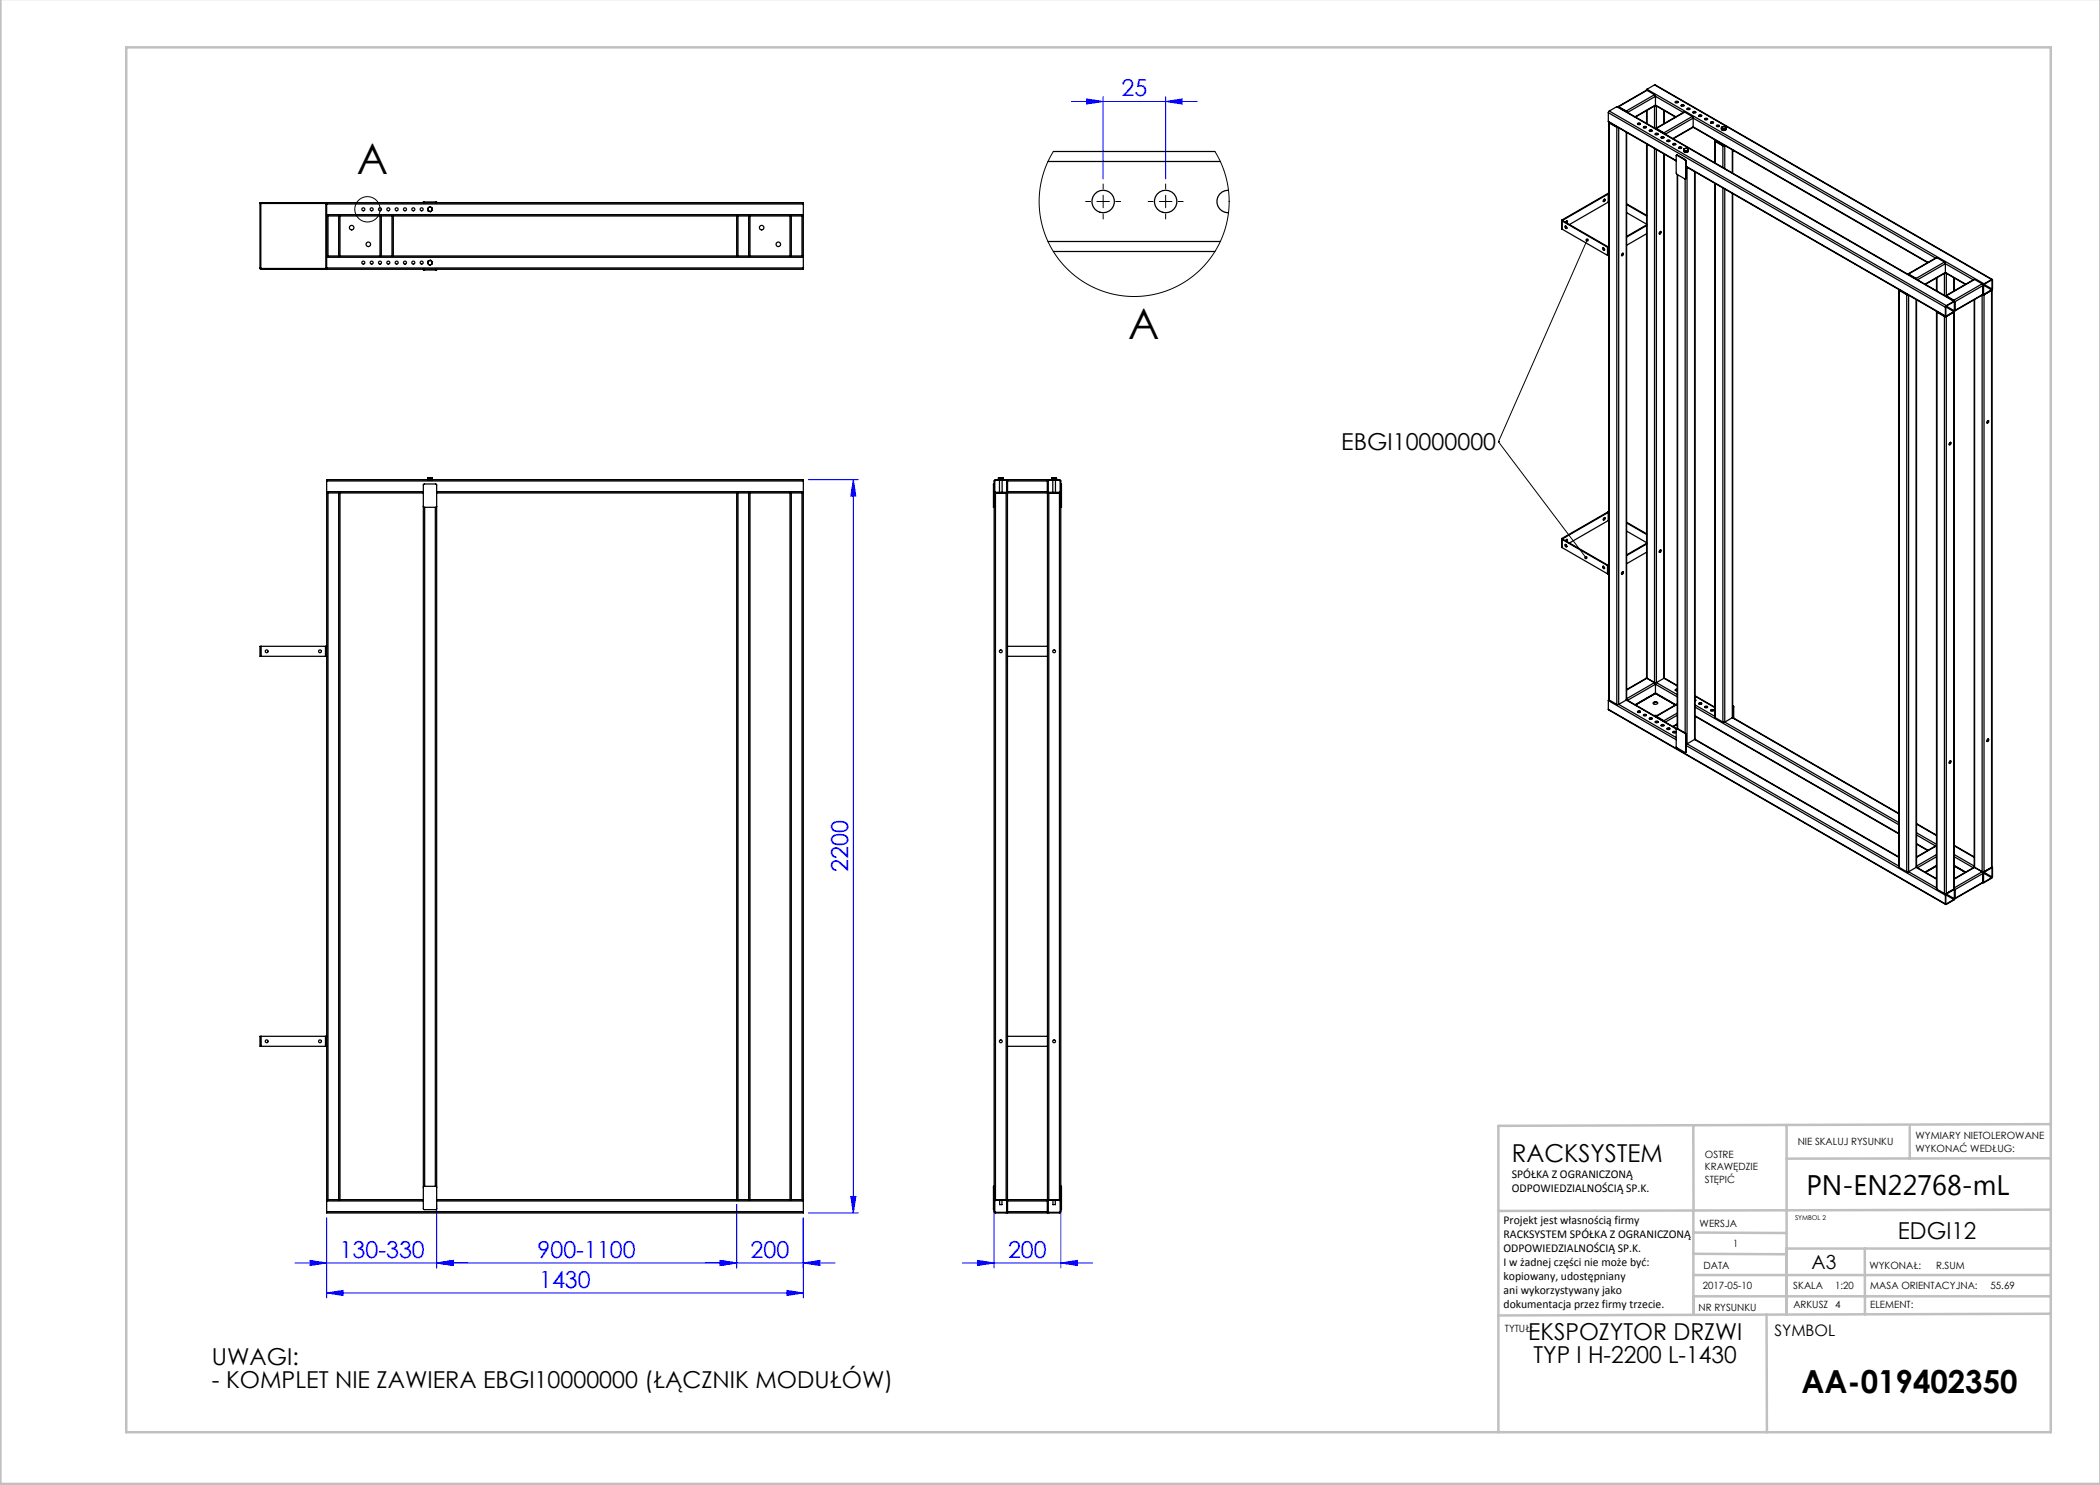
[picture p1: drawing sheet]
<svg xmlns="http://www.w3.org/2000/svg" width="420mm" height="297mm" viewBox="0 0 420 297" stroke-linecap="round" stroke-linejoin="round" font-family="sans-serif">
<g fill="none" stroke="#000" stroke-width=".2">
<path d="M220.6 39v2.5M233.1 39v2.5M219.4 40.3h2.5M231.9 40.3h2.5M317.4 48l-17.7 40.4M299.7 88.4h.1M299.7 88.4l17.5 23.1"/>
<circle cx="73.5" cy="41.9" r="2.53"/>
</g>
<g fill="none" stroke="#00f" stroke-width=".2">
<path d="M217.3 19.8l3.3 .5-3.3 .5zM220.6 19.3v16.5M233.1 19.3v16.5M214.3 20.3h25.2M233.1 20.3l3.3-.5v1zM161.7 95.9h10M170.7 95.9l.5 3.3h-1zM170.7 95.9v146.7M170.2 239.3h1l-.5 3.3zM59 252.6h108M62 252.1l3.3 .5-3.3 .5zM65.3 243.6v16"/>
<path d="M65.3 258.6l3.3-.5v1zM65.3 258.6h95.4M87.3 240.9v12.7M87.3 252.6l3.3-.5v1zM144 252.1l3.3 .5-3.3 .5zM147.3 240.9v12.7M157.4 258.1l3.3 .5-3.3 .5zM160.7 252.6l3.3-.5v1zM160.7 243.6v16M161.7 242.6h10M192.5 252.6h26M195.5 252.1l3.3 .5-3.3 .5z"/>
<path d="M198.8 240.9v12.7M212.2 252.6l3.3-.5v1zM212.2 240.9v12.7"/>
</g>
<path d="M220.6 37.8v-1M233.1 37.8v-1M218.1 40.3h-1M220.6 42.8v1M223.1 40.3h1M230.6 40.3h-1M233.1 42.8v1M235.6 40.3h1" fill="none" stroke="#000" stroke-width=".2" stroke-dasharray="15.2 1.3 1.3 1.3"/>
<g fill="none" stroke="#c0c0c0" stroke-width=".5">
<path d="M.1 -.1v296.9h419.9M25.2 9.5h385v276.9h-385zM338.7 225.2v16.9M357.3 225v37.9M382 225.4v6.3M410.1 224.8l-110.4 .4v61.2M410.1 231.7h-52.8M338.7 259.3h71.5M338.7 255h71.5M338.7 250.8l18.6 .1M338.7 246.5l18.6 .1M338.7 242.1v20.9"/>
<path d="M373 249.7v13.2M410.1 241.9l-110.4 .3M410.2 249.7h-52.9v13.2M353.3 262.9l.1 23.5M410.2 262.7l-110.5 .4"/>
</g>
<path d="M316.9 111.3a.34 .34 0 0 0 0 .4 .34 .34 0 0 0 .5 .1l-.2-.3 .2 .3a.34 .34 0 0 0 0-.5 .34 .34 0 0 0-.5 0zM317.2 47.8a.34 .34 0 0 0 0 .5 .34 .34 0 0 0 .5-.1 .34 .34 0 0 0-.1-.5l-.2 .3 .2-.3z" fill="#000"/>
<g fill="#00f">
<path d="M157.4 258.1l3.3 .5-3.3 .5zM65.3 258.6l3.3-.5v1zM144 252.1l3.3 .5-3.3 .5zM87.3 252.6l3.3-.5v1z"/>
<path d="M195.5 252.1l3.3 .5-3.3 .5zM212.2 252.6l3.3-.5v1zM217.3 19.8l3.3 .5-3.3 .5zM233.1 20.3l3.3-.5v1z"/>
<path d="M62 252.1l3.3 .5-3.3 .5zM87.3 252.6l3.3-.5v1z"/>
<path d="M160.7 252.6l3.3-.5v1zM144 252.1l3.3 .5-3.3 .5z"/>
<path d="M170.7 95.9l.5 3.3h-1zM170.2 239.3h1l-.5 3.3z"/>
</g>
<g fill="none" stroke="#000" stroke-width=".25">
<path d="M329.4 18.1l-5.8 3.2M329.4 17.9l-.2 .2M329.4 18.1l1.5 .8M329.4 18.1l-5.7 3.2M329.4 17.9l67.4 38.9M330.9 18.9l.2 .4M330.9 18.9l-5.7 3.3M330.9 17l67.5 38.9M330.9 17l67.4 38.9M330.9 17l-1.5 .9M331.1 19.3v1.7M331.1 19.3l-5.6 3.2"/>
<path d="M331.1 19.3l5.6 3.2M209.6 32.3h34.5M210.7 30.3h32.3M245.7 38.1a2.24 2.24 0 0 0-2.3 2.2 2.24 2.24 0 0 0 2.3 2.2M320.8 39.9a.16 .16 0 0 1 .2 0 .16 .16 0 0 1 0 .2 .18 .18 0 0 1-.2 .2 .18 .18 0 0 1-.2-.1zM320.9 39.8l-.2 .5M321.7 24.3l13.5 7.9M321.7 22.5l67.4 38.9M321.7 22.5v1.8M321.7 24.3l13.5 7.8M321.8 24.5l.1 115.5M321.8 38.8l-.3-.1-9.1 5.3"/>
<path d="M321.8 38.7h-.3M321.8 24.4l.1 .2M321.9 22.2l-.2 .3M321.9 24.6l1.5 .9M321.9 22.2l67.4 38.9M321.9 24.6v115.4M321.9 24.5h.1M323.4 21.3l67.5 38.9M323.4 25.5h.2M323.4 21.3l67.4 39M323.4 21.3l-1.5 .9M323.4 25.5v115.4"/>
<path d="M323.5 25.4h.1M323.7 21.4h.1M323.7 21.3l-.1 .1M323.7 21.3l1.5 .9M323.7 25.6v115.3M325.2 22.3l.1 .1M325.2 22.2l.2 .2M325.2 26.4v113.6M325.3 26.5l-.1 113.5M327.5 24.8l.3-.1 .3 .1M327.6 24.7l.2-.1a.21 .21 0 0 1 .3 .1 .21 .21 0 0 1-.1 .2 .21 .21 0 0 1-.3 0l-.2-.1zM328.7 25.5l.2-.1 .4 .1"/>
<path d="M328.7 25.3h.2a.21 .21 0 0 1 .3 0 .21 .21 0 0 1 0 .3 .21 .21 0 0 1-.3 0l-.2-.1zM329.3 28.8l.1 106.9M329.3 22.1v2.6M329.4 22.1v2.6M329.4 28.8v106.9M329.9 26.2l.2-.1 .3 .1M329.9 26h.2a.21 .21 0 0 1 .3 0 .21 .21 0 0 1 0 .3 .21 .21 0 0 1-.3 0l-.2-.1zM330.9 21.2v4.4M330.9 29.7v106.8M331 21.2h.2M331 26.9l.3-.2 .3 .2M331.1 21.1l4 2.3"/>
<path d="M331.1 26.7l.2-.1a.21 .21 0 0 1 .3 .1 .21 .21 0 0 1 0 .3 .21 .21 0 0 1-.3 0l-.3-.2zM331.1 21l-4 2.4M331.1 21l-4.1 2.4M331.1 21l4.1 2.4M331.3 25.8h.1M331.3 25.7h-.2M331.3 25.7l1.5 .9M331.3 21.2v4.4M331.3 29.9v106.6M332.2 27.5l.3-.1 .3 .1M332.3 27.4l.2-.1a.21 .21 0 0 1 .3 .1 .21 .21 0 0 1-.1 .3 .21 .21 0 0 1-.3 0l-.2-.2zM332.8 26.7h.1"/>
<path d="M332.8 26.6l.2 .2M332.8 22.1v2.6M332.8 30.8v104.9M332.9 30.8l-.1 104.9M332.9 22.1v2.6M333.4 28.2l.3-.1 .3 .1M333.4 28.1l.3-.1a.21 .21 0 0 1 .2 .1 .21 .21 0 0 1 0 .2 .21 .21 0 0 1-.3 0l-.2-.1zM334.6 28.9l.2-.1 .3 .1M334.6 28.7h.2a.21 .21 0 0 1 .3 0 .21 .21 0 0 1 0 .3 .21 .21 0 0 1-.3 0l-.2-.1zM335.1 20.5l.2-.2 .3 .2M335.1 20.3l.2-.1a.21 .21 0 0 1 .3 .1 .21 .21 0 0 1 0 .3 .21 .21 0 0 1-.3 0l-.3-.2zM335.4 31.1h-.2l.1 3.6 1.7 1.1 .1-.1"/>
<path d="M335.4 31.1l1.6 .9M335.4 34.9v110.8M335.5 31h-.2M335.5 31l-.1 .1M335.5 31l1.6 .9M335.5 34.9v110.8M335.8 29.6l.2-.1 .3 .1M335.8 29.4h.2a.21 .21 0 0 1 .3 0 .21 .21 0 0 1 0 .3 .21 .21 0 0 1-.3 0l-.2-.1zM336.2 21.1l.3-.1 .3 .1M336.3 21l.2-.1a.21 .21 0 0 1 .3 .1 .21 .21 0 0 1-.1 .3 .21 .21 0 0 1-.3 0l-.2-.2zM336.8 29.8v.4M336.8 29.8v.1"/>
<path d="M336.8 29.9l.2 .2M336.8 29.9v.2M336.8 30.2h.1M336.8 30.2v.1M336.8 30.1v.2M336.8 30.3l.4 .2M336.8 30.1h.2M336.9 30.3l.3 .2M336.9 22.4l-5.8 3.3M336.9 22.4l-5.6 3.3M336.9 22.4l1.5 .9M337 32l.1 .2"/>
<path d="M337 29.7l-.2 .2M337 29.7l-.2 .1M337 30.1l.2 .1M337 35.8v110.8M337.1 31.9l.1 .3M337.1 31.9l-.1 .1M337.1 32.2v3.5M337.2 35.7l-.1 .1M337.2 33.3l51.9 30M337.2 32.2v3.5M337.2 32.2h-.1M337.2 35.7h-.1"/>
<path d="M337.2 33.3l51.9 29.9M337.2 30.2v.3M337.4 33.4l-.2 .1M337.4 21.8l.3-.1 .3 .1M337.4 33.5l-.2 .1M337.4 33.5v115.3M337.4 29.7l.3 .2M337.4 29.7h-.4M337.4 30.1h-.4M337.4 30.1l-.2 .1M337.5 21.7l.2-.1a.21 .21 0 0 1 .3 .1 .21 .21 0 0 1-.1 .2 .21 .21 0 0 1-.3 0h-.2zM337.5 33.5h-.1"/>
<path d="M337.6 30.3l-.3 .2M337.7 29.9l-.3 .2M337.7 29.9v.2M337.7 30.1h-.3M337.7 30.1v.2l-.5 .2M338.4 23.3l.2 .3M338.4 23.3l-5.6 3.3M338.6 22.5l.2-.1 .4 .1M338.6 25.4l46.9 27.1M338.6 22.3h.2a.21 .21 0 0 1 .3 0 .21 .21 0 0 1 0 .3 .21 .21 0 0 1-.3 0l-.2-.1zM338.6 25.4l-4 2.4M338.6 23.6v1.8"/>
<path d="M338.6 23.6l-5.5 3.2M338.6 25.4l-4 2.3M338.6 23.6l48.5 28M338.6 25.4l47 27.1M338.9 34.3v113.6M339 34.4l-.1 113.5M339.8 23.2l.2-.1 .3 .1M339.8 23h.2a.21 .21 0 0 1 .3 0 .21 .21 0 0 1 0 .3 .21 .21 0 0 1-.3 0l-.2-.1zM340.9 23.9l.3-.2 .3 .2M341 23.7l.2-.1a.21 .21 0 0 1 .3 .1 .21 .21 0 0 1 0 .3 .21 .21 0 0 1-.3 0l-.2-.1zM342.1 24.5l.3-.1 .3 .1M342.2 24.4l.2-.1a.21 .21 0 0 1 .3 .1 .21 .21 0 0 1-.1 .3 .21 .21 0 0 1-.3 0l-.2-.2z"/>
<path d="M343 36.7l.1 106.8M343 28.2v4.4M343.1 28.3l1.5 .9M343.1 28.3v4.3M343.1 36.7v106.8M343.1 28l-.1 .2 .1 .1M343.2 28.1v.1M343.2 28.2l1.5 .9h.2M343.2 28.1h.1M343.3 25.2l.3-.1 .3 .1M343.3 25.1l.3-.1a.21 .21 0 0 1 .2 .1 .21 .21 0 0 1 0 .3 .21 .21 0 0 1-.3-.1l-.2-.1zM343.6 28.3l-.2 .1"/>
<path d="M344.3 25.6v.2l.2 .3M344.3 25.6l.1 .1M344.3 25.9l.2 .1M344.4 25.7l.4 .1M344.4 25.7l.1 .1M344.4 25.4v.3M344.4 25.4l-.1 .2M344.5 26.1h.5M344.5 25.8v.3M344.6 29.2h.4M344.6 29.2v4.3M344.6 37.6v106.8"/>
<path d="M344.8 25.8l.2 .1M344.8 25.8h-.3M344.8 25.3l-.4 .1M344.8 25.3l.3 .1M345 29.2v4.5M345 37.8v106.6M345 25.9v.2M345 29.1v.1M345.1 25.7l-.3 .1M345.1 25.7l-.1 .2M345.1 25.4v.3M345.1 25.4l.2 .2"/>
<path d="M345.2 25.9l-.2 .2M345.3 25.6l-.2 .1M345.3 25.6v.2l-.3 .3M346.5 30v4.6M346.5 38.7v104.8M346.6 30.2l-.1 .1M346.6 30.1v.1M346.7 30.2l-.1 .1M346.7 30.2h-.1M346.7 30.1v.1M52 53.6l.2 .3M52 40.7h.2v12.9"/>
<path d="M52 53.6h.2M52 40.7h13.1M52.2 53.6v.1M52.2 53.7v.2M52.2 53.9h12.9M52.2 53.7h12.9M65.1 40.7l.1 .1M65.1 40.5l.2 .2-.1 .1M65.1 40.5v.2M65.1 53.7v.2M65.1 40.5h-13.1v13.1M65.2 53.6l.1 .1-.2 .2"/>
<path d="M65.2 53.6l-.1 .1M65.2 40.8v12.8M65.3 51.2h.3M65.3 43.2h.3M65.3 40.8v-.3h95.4v.3M65.3 42.9v.3M65.3 51.2v.3M65.3 53.6v.3h95.4v-.3M65.3 40.8v2.1M65.3 43.2v8M65.3 51.5v2.1M65.3 40.8h95.4"/>
<path d="M65.3 42.9h95.4M65.3 51.5h95.4M65.3 53.6h95.4M65.6 43.2v8M65.6 51.2h2.1M65.6 43.2h2.1M67.7 51.2h.3M67.7 43.2h.3M67.7 43.2v8M68 43.2v8M68 51.2h8M68 43.2h8"/>
<path d="M76 51.2h.3M76 43.2h.3M76 43.2v8M76.3 51.2h2.1M76.3 43.2h2.1M76.3 43.2v8M78.4 51.2h.3M78.4 43.2h.3M78.4 43.2v8M78.7 51.2h68.6M78.7 43.2h68.6M78.7 43.2v8"/>
<path d="M84.7 53.9v.1h.2M84.9 40.4h-.2v.1M84.9 40.4v.1M84.9 53.9v.1M84.9 40.4h2.2M84.9 54h2.2M85.6 52.4l.1 .4M85.6 52.4l-.1 .3 .2 .1M85.6 42l.3 .3M85.6 42v.2l.3 .1M85.7 52.8l.4 .1M85.7 52.8l.2 .2 .2-.1"/>
<path d="M85.7 41.5l-.1 .5M85.7 41.5l-.2 .2 .1 .3M85.9 52.1l.4 .1M85.9 52.1l.2-.1 .2 .2M85.9 52.1l-.3 .3M85.9 52.1l-.3 .1v.2M86.1 41.4h-.2l-.2 .1M86.1 41.4l-.4 .1M86.1 41.4l.3 .4M86.1 41.4l.3 .1v.3M86.3 52.2l.1 .4M86.3 52.2l.2 .2-.1 .2"/>
<path d="M86.3 42.2l-.4 .1M86.3 42.2l-.2 .1h-.2M86.4 52.6l-.3 .3M86.4 52.6v.3h-.3M86.4 41.8l-.1 .4M86.4 41.8l.1 .2-.2 .2M87.1 40.4h.2v.1M87.1 40.4v.1M87.1 53.9v.1M87.3 53.9v.1h-.2M147.3 51.2h.3M147.3 43.2h.3"/>
<path d="M147.3 43.2v8M147.6 43.2v8M147.6 51.2h2.1M147.6 43.2h2.1M149.7 51.2h.3M149.7 43.2h.3M149.7 43.2v8M150 43.2v8M150 51.2h8M150 43.2h8M158 51.2h.3M158 43.2h.3"/>
<path d="M158 43.2v8M158.3 43.2v8M158.3 51.2h2.1M158.3 43.2h2.1M160.4 51.2h.3M160.4 43.2h.3M160.4 43.2v8M160.7 42.9v.3M160.7 51.2v.3M160.7 40.8v2.1M160.7 43.2v8M160.7 51.5v2.1"/>
<path d="M209.6 48.3h34.5M210.7 50.3h32.3M312.3 44.1l.1 1.7M312.4 44v.2M312.4 44.2l9.1 5.2M312.4 45.8l9.1 5.3M312.4 44.2v1.6M312.4 44l.1 .1M312.5 44.1h.1M312.5 44.1l9.1-5.3v1.6l-7.7 4.5M312.5 44.1l9.1 5.3M312.5 44.1l-.1 .1"/>
<path d="M313 45.2l.3 .1a.18 .18 0 0 1 .1 .3 .18 .18 0 0 1-.2 .1l-.2-.3zM313.1 45.2l.3 .4M313.1 44.5v-.1a.22 .22 0 0 1 .4-.2 .2 .2 0 0 1-.1 .3v.1M313.2 45.3l-.1 .1M313.4 44.2l-.2 .3M320.6 49.6l.2 .1a.18 .18 0 0 1 .1 .2 .18 .18 0 0 1-.2 .1l-.2-.2zM320.7 49.5l.2 .5M321.5 49.4l.3 .1M321.5 51.1h.3M321.5 49.4v1.7M321.6 49.4h.1M321.6 49.4h-.1"/>
<path d="M321.6 40.4l.2 .1M321.7 49.4h.1M321.8 49.3l-.1 .1M324.4 50.7a.17 .17 0 0 1 .3 0 .17 .17 0 0 1-.1 .2 .18 .18 0 0 1-.1 .2 .18 .18 0 0 1-.2-.1zM324.6 50.6v.3l-.3 .2M325.3 40.9l4 2.3M325.3 40.8l4 2.3M325.3 42.5l4 2.3M329.3 45.1l-4 2.3M329.3 46.7l-4 2.4M329.3 45l-4 2.3M331.9 46.4a.17 .17 0 0 1 .3-.1 .17 .17 0 0 1 0 .3 .18 .18 0 0 1-.2 .2 .18 .18 0 0 1-.2-.1z"/>
<path d="M332.1 46.3v.2l-.2 .2M379.8 58v115.5M379.8 57.9v.2M379.8 58.1l1.5 .8M379.8 58.1v115.4M379.9 58h.1M381.3 58.9l.3 .1M381.3 58.9v115.5M381.4 58.9h.1M381.7 54.9h.1M381.7 54.8h-.2M381.7 54.8l1.5 .9"/>
<path d="M381.7 54.9l1.5 .9M381.7 59v115.4M383.2 55.7l.2 .2M383.2 55.8h.1M383.2 59.9v113.6M383.3 60v113.4M387.3 55.6v2.6M387.4 51.5l-5.8 3.3M387.4 51.5l-5.7 3.3M387.4 51.5l1.5 .9M387.4 55.6v2.6M388.9 52.4l.2 .3"/>
<path d="M388.9 52.4l-5.7 3.3M388.9 54.7v4.4M389 54.6h.2M389.1 54.6l4 2.3M389.1 54.5l-4 2.4M389.1 52.7v1.8M389.1 52.7l-5.6 3.3M389.1 54.5l-4.1 2.3M389.1 52.7l5.6 3.3M389.1 54.5l4 2.3M389.2 59.3h.1M389.3 59.2h-.2"/>
<path d="M389.3 59.2l1.5 .8M389.3 59.3l1.5 .8M389.3 54.7v4.4M389.3 59.3h-.1M390.8 55.6v2.6M390.9 55.6v2.6M394.8 60l.1 113.5M394.9 55.9l-5.8 3.3M394.9 55.9l1.5 .9M394.9 55.9l-5.6 3.3M394.9 59.9v113.6M396.4 56.8l.2 .3"/>
<path d="M396.4 56.8l-5.6 3.2M396.4 59v115.4M396.6 58.9l.1 .1M396.6 58.8l-5.7 3.4M396.6 58.8l.2 .1M396.6 57.1v1.7M396.6 57.1l-5.6 3.3M396.6 58.8l-5.6 3.3M396.7 58.8h.1M396.7 57v1.8M396.7 57l1.6 1M396.8 56.8l-.2 .3"/>
<path d="M396.8 56.9l-.1 .1M396.8 58.9l-.3 .1M396.8 58.9v115.5M396.8 56.9l1.6 .9M398.3 55.9l.2 .1v1.8l-.2 .3M398.3 56l.1 .1M398.3 58.1l-1.5 .8M398.3 55.9l-1.5 .9M398.3 58l-1.5 .8M398.3 56l-1.5 .9M398.3 58.1v115.4M398.4 58l-.1 115.5"/>
<path d="M398.4 57.8l-.1 .2M398.4 56.1v1.7M387.4 62.4l-.1-.1 .1 115.5M387.4 62.4l1.5 .9M387.4 62.4v115.4M387.4 62.3h.1M388.9 63.3h.4M388.9 63.3v115.4M389 63.2v.1M389 63.2h.1M389.1 63.2l.2 .1M389.1 61.4v1.8"/>
<path d="M389.2 63.1l.1 .1M389.2 61.4v1.7M389.2 61.4l1.6 .9M389.3 61.2l1.6 1M389.3 61.1l-.2 .3M389.3 61.2l-.1 .2M389.3 63.3v115.4M390.8 60l.2 .4M390.8 60.1v.1M390.8 60.3l.2 .1M390.8 60.4h.1M390.8 62.4l-1.5 .9"/>
<path d="M390.8 60.3l-1.5 .8M390.8 62.3l-1.5 .9M390.8 60.4l-1.5 .8M390.8 62.4v115.4M390.9 62.4l-.1 115.4M390.9 62.2l-.1 .1M390.9 60.4v1.8M391 62.1l-.2 .3M391 60.4v1.7M65.3 96.2v-.3h95.4v.3M65.3 98.3v.3M65.3 98.6h.3"/>
<path d="M65.3 96.2h95.4M65.3 96.2v2.1M65.3 98.6v141.3M65.3 98.3h19.4M65.6 98.6h2.1M65.6 98.6v141.3M67.7 98.6h.3M67.7 98.6v141.3M68 98.6h16.7M68 98.6v141.3M84.7 96.9l2.4-.1 .2 .2v144.7l-.2 .2h-2.2l-.2-.2zM85.6 95.9h.1"/>
<path d="M85.7 95.6h.2M85.7 95.6h.4M85.7 95.6h-.2M85.9 95.6v.3M86.1 95.6h.3M86.1 95.6h-.2M86.4 95.6v.3M86.4 95.6h.1M86.4 95.6l.1 .3h-1v-.3M86.4 95.9h.1M87.3 98.6h60M87.3 98.3h73.4"/>
<path d="M147.3 98.6h.3M147.3 98.6v141.3M147.6 98.6v141.3M147.6 98.6h2.1M149.7 98.6h.3M149.7 98.6v141.3M150 98.6h8M150 98.6v141.3M158 98.6h.3M158 98.6v141.3M158.3 98.6h2.1M158.3 98.6v141.3"/>
<path d="M160.4 98.6h.3M160.4 98.6v141.3M160.7 98.3v.3M160.7 96.2v2.1M160.7 98.6v141.3M198.7 97h.1M198.7 97v4.3M198.8 96.8h-.1v.2M198.8 98.3l.3 .3M198.8 98.6h.3M199 96.1h2.3v2.3h-2.3zM199.1 98.6h2.1"/>
<path d="M199.1 98.6v141.3M199.7 95.6h.1M199.7 95.9h.1M199.7 95.6h.4M199.7 95.6v.3h.9v-.3M199.8 95.6v.3M199.9 96.1v2.4M200.1 95.6h.2M200.1 95.6h.4M200.1 95.6h-.3M200.3 95.6v.3M200.4 96.1v2.4"/>
<path d="M200.5 95.6h.1M200.5 95.6h-.2M200.6 95.9h.1M201.2 98.6h.3M201.2 98.6v141.3M201.5 98.3v.3M201.5 96.2v-.3h8v.3M201.5 96.2l-.3-.3h-2.2l-.2 .3v146.1l.3 .3h2.2l.2-.3M201.5 98.3l-.3 .3M201.5 98.6h8M201.5 96.2h8M201.5 98.3h8"/>
<path d="M201.5 96.2v2.1M201.5 98.6v141.3M209.5 98.3v.3M209.5 96.2l.3-.3h2.1l.3 .3v146.1l-.3 .3h-2.2l-.2-.3M209.5 98.3l.3 .3M209.5 98.6h.3M209.5 96.2v2.1M209.5 98.6v141.3M209.7 96.1h2.3v2.3h-2.3zM209.8 98.6h2.1M209.8 98.6v141.3M210.3 95.6v.3h1v-.3"/>
<path d="M210.4 95.9h.1M210.5 95.6h.2M210.5 95.6h.4M210.5 95.6h-.2M210.6 96.1v2.4M210.7 95.6v.3M210.9 95.6h-.2M210.9 95.6h.3M211.1 96.1v2.4M211.2 95.6v.3M211.2 95.6h.1M211.3 95.6h.1"/>
<path d="M211.3 95.9h.1M211.9 98.6h.3M211.9 98.6v141.3M212.2 96.8h.1v.2M212.2 98.3l-.3 .3M212.2 97h.1M212.3 97v4.3M390 88.5a.16 .16 0 0 1 .2 0 .16 .16 0 0 1 0 .2 .19 .19 0 0 1-.2 .3 .19 .19 0 0 1-.2-.2zM390.1 88.5v.2l-.3 .2M397.5 84.2a.16 .16 0 0 1 .2-.1 .16 .16 0 0 1 0 .3 .19 .19 0 0 1-.1 .2 .19 .19 0 0 1-.2-.1zM397.6 84.1v.3l-.2 .2M84.7 101.3l.2 .2h2.2l.2-.2"/>
<path d="M84.9 101.5v135.8M87.1 101.5v135.8M198.7 101.3v.2h.1M198.7 101.3h.1M212.2 101.3h.1M212.3 101.3v.2h-.1M312.3 107.8l.1 1.7M312.4 107.7v.2M312.4 107.9v1.6M312.4 107.7l9.2 5.4M312.4 107.9l9.1 5.2M312.4 109.5l9.1 5.3"/>
<path d="M312.5 107.8h.1M312.5 107.8l-.1 .1M313 108.9l.3 .1a.18 .18 0 0 1 .1 .3 .18 .18 0 0 1-.2 .1l-.2-.3zM313.1 108.9l.3 .4M313.1 108.1v-.1a.21 .21 0 0 1 .4-.1 .2 .2 0 0 1-.1 .3v.1M313.2 109h-.1M313.4 107.9l-.2 .3M320.6 113.3l.2 .1a.18 .18 0 0 1 .1 .2 .18 .18 0 0 1-.2 .1l-.2-.2zM320.7 113.2l.2 .5M320.8 103.6a.16 .16 0 0 1 .2 0 .16 .16 0 0 1 0 .2 .18 .18 0 0 1-.2 .2 .18 .18 0 0 1-.2-.2zM320.9 103.5l-.2 .5M321.5 114.8h.3"/>
<path d="M321.5 113.1l.3 .1M321.5 113.1v1.7M321.5 102.4l.3 .1M321.5 102.4h.1M321.6 113.1h.1M321.6 113.1h-.1M321.6 104.1v-1.6l-9.1 5.3M321.6 104.1l-7.7 4.5M321.6 104.1l.2 .1M321.7 113.1h.1M321.8 113l-.1 .1M321.8 102.4l-.1-.1-9.3 5.4"/>
<path d="M324.4 114.4a.17 .17 0 0 1 .3 0 .17 .17 0 0 1-.1 .2 .18 .18 0 0 1-.1 .2 .18 .18 0 0 1-.2-.1zM324.6 114.3v.3l-.3 .2M325.3 104.6l4 2.3M325.3 104.5l4 2.3M325.3 106.2l4 2.3M329.3 108.8l-4 2.3M329.3 110.4l-4 2.3M329.3 108.7l-4 2.3M331.9 110.1a.17 .17 0 0 1 .3-.1 .17 .17 0 0 1 0 .3 .18 .18 0 0 1-.2 .2 .18 .18 0 0 1-.2-.1zM332.1 110v.2l-.2 .2M52.2 129.3h-.2v2h.2M52.2 129.3h12.9"/>
<path d="M52.2 131.3h12.9M52.2 129.3v2M65.1 131.3h.2M65.1 129.3h.2M65.1 129.3v2M201.5 129.3h8M201.5 131.3h8M321.8 139.9l-.1 .2M325.3 140l10 5.7M325.3 139.9l.1 .1M329.3 135.5l-.1 .2M329.4 135.7l-4.1 2.2"/>
<path d="M329.4 135.7l1.5 .8M329.4 135.7l-4.1 2.3M330.9 136.5l.2 .4M330.9 136.5h.4M330.9 136.5l-5.6 3.2M331.1 138.7l4 2.3M331.1 138.6l-4 2.4 4-2.3 4 2.3M331.1 136.9v1.7M331.1 136.9l-5.6 3.2M331.1 138.6l-4.1 2.3M331.1 136.9l4.3 2.5M331.1 138.6l4.1 2.3"/>
<path d="M331.3 136.5l4.1 2.4M332.8 135.7l-1.5 .8M332.8 135.7l2.6 1.5M332.9 135.6l2.5 1.5M335.4 137.8h-.1a.2 .2 0 0 0-.3 .2 .22 .22 0 0 0 .4 .2M335.4 137.9l-.3 .1M339 139.9a.16 .16 0 0 1 .2 .1 .16 .16 0 0 1-.2 .2M339 140l.2 .1M339 139.1l4 2.4M339 139.2l4 2.3M321.7 141.9l67.4 39M321.7 140.1v1.8"/>
<path d="M321.7 141.9l67.4 38.9M321.7 140.1l13.5 7.9M321.9 140l1.5 .9M323.4 140.9h.3M323.7 140.9l11.5 6.6M325.2 140l-1.5 .9M325.2 140l10 5.8M327.5 142.4l.3-.1 .3 .1M327.6 142.2h.2a.21 .21 0 0 1 .3 0 .21 .21 0 0 1-.1 .3 .21 .21 0 0 1-.3 0l-.2-.1zM328.7 143.1l.2-.1 .4 .1M328.7 142.9h.2a.21 .21 0 0 1 .3 0 .21 .21 0 0 1 0 .3 .21 .21 0 0 1-.3 0l-.2-.1zM329.9 143.8l.2-.2 .3 .2"/>
<path d="M329.9 143.6l.2-.1a.21 .21 0 0 1 .3 .1 .21 .21 0 0 1 0 .3 .21 .21 0 0 1-.3 0l-.2-.1zM330.7 140.7l.4-.2 .4 .2M330.7 140.5l.5-.1a.3 .3 0 0 1 .3 .3 .3 .3 0 0 1-.4 .2 .27 .27 0 0 1-.4-.1 .27 .27 0 0 1 0-.3zM330.8 143.1h.6M330.9 143.2h.4M331 144.4l.3-.1 .3 .1M331.1 144.3l.2-.1a.21 .21 0 0 1 .3 .1 .21 .21 0 0 1 0 .3 .21 .21 0 0 1-.3 0l-.3-.2zM331.2 143.4h.1M331.3 143.3h-.2M331.3 143.3l1.5 .8M332.2 145.1l.3-.1 .3 .1M332.3 145l.2-.1a.21 .21 0 0 1 .3 .1 .21 .21 0 0 1-.1 .2 .21 .21 0 0 1-.3 0h-.2z"/>
<path d="M332.8 144.3h.1M332.8 144.1l.2 .3M333.4 145.8l.3-.1 .3 .1M333.4 145.6h.3a.21 .21 0 0 1 .2 0 .21 .21 0 0 1 0 .3 .21 .21 0 0 1-.3 0l-.2-.1zM334.6 146.5l.2-.1 .3 .1M334.6 146.3h.2a.21 .21 0 0 1 .3 0 .21 .21 0 0 1 0 .3 .21 .21 0 0 1-.3 0l-.2-.1zM335.4 145.7l-.2 .1 .1 3.6 1.7 1.1 .1-.1M335.4 145.7l1.6 1M335.4 144.9l-.8 .4M335.4 140.8l-4.3 2.5M335.4 142.6l-2.6 1.5M335.4 143l-2.3 1.4"/>
<path d="M335.4 144.8l-.8 .5M335.4 140.9l-4.1 2.4M335.5 145.7h-.2M335.5 145.7h-.1M335.5 145.7l1.6 .9M337 146.7l.1 .2M337.1 146.6l.1 .3M337.1 146.6l-.1 .1M337.1 146.9v3.5M337.2 150.3l-.1 .2M337.2 146.9h-.1M337.2 150.3l-.1 .1"/>
<path d="M337.2 146.9v3.4M337.2 149.1l51.9 29.9M337.4 148.8h-.2M337.4 148.8l42.4 24.4M338.9 147.9l-1.5 .9M338.9 147.9l40.9 23.6M339 147.8l40.8 23.6M339 143.2l40.8 23.6M339 141l4 2.3M339 141.4l40.8 23.5M339 143.2l40.8 23.5M339.8 140.8l.2-.1 .3 .1"/>
<path d="M339.8 140.6l.2-.1a.21 .21 0 0 1 .3 .1 .21 .21 0 0 1 0 .3 .21 .21 0 0 1-.3 0l-.2-.1zM340.9 141.4l.3-.1 .3 .1M341 141.3l.2-.1a.21 .21 0 0 1 .3 .1 .21 .21 0 0 1 0 .3 .21 .21 0 0 1-.3 0l-.2-.1zM342.1 142.1l.3-.1 .3 .1M342.2 142l.2-.1a.21 .21 0 0 1 .3 .1 .21 .21 0 0 1-.1 .3 .21 .21 0 0 1-.3-.1l-.2-.1zM343.1 143.5l1.5 .9M344.6 144.4h.4M345 144.4l34.8 20.1M346.5 143.5l-1.5 .9M346.5 143.5l33.3 19.3M346.5 143.5l33.3 19.2M346.5 141.2l.1 .2"/>
<path d="M346.5 141.1h.1M346.6 141.1l.1 .3M346.6 141.1l-.1 .1M346.6 141.4v2.2M346.7 141.4v2.2M346.7 141.4h-.1M390 152.2a.16 .16 0 0 1 .2 0 .16 .16 0 0 1 0 .2 .19 .19 0 0 1-.2 .3 .19 .19 0 0 1-.2-.2zM390.1 152.2v.2l-.3 .2M397.5 147.9a.16 .16 0 0 1 .2-.1 .16 .16 0 0 1 0 .3 .19 .19 0 0 1-.1 .2 .19 .19 0 0 1-.2-.1zM397.6 147.8v.3l-.2 .2M379.8 173.5l1.5 .9M381.3 174.4h.4"/>
<path d="M381.7 174.4l5.6 3.2M383.2 173.5l-1.5 .9M383.2 173.5l4.1 2.3M383.3 173.4l4 2.3M383.3 173.3l.1 .2M383.3 173.4l-.1 .1M383.3 168.8l2.2 1.3M383.3 164.7l4 2.3M383.3 166.6l4 2.3M383.3 167l3.8 2.2M383.3 168.7l2.3 1.4M383.3 164.8l4 2.3"/>
<path d="M387.3 173.2l-2.2 1.3M387.3 170.9l-4 2.3M387.3 169.1l-4 2.3M387.3 171.3l-3.8 2.2M387.3 173.1l-2.3 1.3M387.3 169.2l-4 2.3M387.4 177.8l1.5 .9M388.9 178.7h.4M389.1 179v1.8M389.2 179v1.7M389.2 179l1.6 .9M389.3 178.8l1.6 .9"/>
<path d="M389.3 178.7l-.2 .3M389.3 178.8l-.1 .2M390.8 177.8l.2 .1M390.8 177.9l.1 .1M390.8 177.8l-1.5 .9M390.8 179.9l-1.5 .9M390.8 177.9l-1.5 .9M390.8 177.8h.1M390.9 177.7l.1 .2M390.9 173.2l2.2 1.3M390.9 169.1l3.9 2.3M390.9 170.9l3.9 2.3"/>
<path d="M390.9 171.3l3.8 2.2M390.9 173.1l2.2 1.3M390.9 169.2l3.9 2.3M390.9 179.7l-.1 .2M390.9 178v1.7M391 179.7l-.2 .3-1.5 .9-.2-.1M391 177.9v1.8M394.9 173.5l-4 2.2M394.9 173.5l1.5 .9M394.9 173.5l-4 2.3M396.4 174.4l.2 .3M396.4 174.4h.4"/>
<path d="M396.4 174.4l-5.5 3.2M396.6 176.5h.1M396.6 176.4l-5.7 3.4M396.6 174.7l-5.6 3.2M396.6 174.7v1.7M396.6 176.4l-5.6 3.3M396.7 176.4h.1M396.7 174.6v1.8M396.7 174.6l1.6 .9M396.8 174.4l-.2 .3M396.8 174.5l-.1 .1M396.8 174.5l1.6 .9"/>
<path d="M398.3 173.5l.2 .1-.1 1.9-1.6 1-.2-.1M398.3 173.6h.1M398.3 173.5l-1.5 .9M398.3 175.5l-1.5 .9M398.3 173.6l-1.5 .9M398.4 173.4v.1M398.4 175.4l-.1 .1M398.4 173.6v1.8M389.2 180.7l.1 .1M52.2 207.3h-.2v2h.2M52.2 207.3v2M52.2 207.3h12.9"/>
<path d="M52.2 209.3h12.9M65.1 209.3h.2M65.1 207.3h.2M65.1 207.3v2M201.5 207.3h8M201.5 209.3h8M65.3 239.9h.3M65.3 239.9v.3M65.6 239.9h2.1M67.7 239.9h.3M68 239.9h16.7M84.7 237.5l.2-.2h2.2l.2 .2"/>
<path d="M87.3 239.9h60M147.3 239.9h.3M147.6 239.9h2.1M149.7 239.9h.3M150 239.9h8M158 239.9h.3M158.3 239.9h2.1M160.4 239.9h.3M160.7 239.9v.3M198.7 237.5h.1M198.7 237.5v4.2M198.8 237.3h-.1v.2"/>
<path d="M198.8 239.9h.3M199.1 239.9l-.3 .3M199.1 239.9h2.1M201.2 239.9h.3M201.2 239.9l.3 .3M201.5 239.9v.3M201.5 239.9h8M209.5 239.9v.3M209.5 239.9h.3M209.8 239.9l-.3 .3M209.8 239.9h2.1M211.9 239.9h.3"/>
<path d="M211.9 239.9l.3 .3M212.2 237.3h.1v.2M212.2 237.5h.1M212.3 237.5v4.2M65.3 242.3v.3h95.4v-.3M65.3 240.2v2.1M65.3 242.3h95.4M65.3 240.2h19.4M87.3 240.2h73.4M160.7 240.2v2.1M198.7 241.7v.2h.1M198.7 241.7h.1"/>
<path d="M199 240.1h2.3v2.3h-2.3zM199.9 240.1v.8h.5v-.8M201.5 242.3v.3h8v-.3M201.5 242.3h8M201.5 240.2h8M201.5 240.2v2.1M209.5 240.2v2.1M209.7 240.1h2.3v2.3h-2.3zM210.6 240.1v.8h.5v-.8M212.2 241.7h.1M212.3 241.7v.2h-.1"/>
<circle cx="70.3" cy="45.5" r=".45"/>
<circle cx="72.7" cy="52.5" r=".3"/>
<circle cx="72.7" cy="41.9" r=".3"/>
<circle cx="73.7" cy="48.9" r=".45"/>
<circle cx="74.3" cy="52.5" r=".3"/>
<circle cx="74.3" cy="41.9" r=".3"/>
<circle cx="76" cy="52.5" r=".3"/>
<circle cx="76" cy="41.9" r=".3"/>
<circle cx="77.7" cy="52.5" r=".3"/>
<circle cx="77.7" cy="41.9" r=".3"/>
<circle cx="79.3" cy="52.5" r=".3"/>
<circle cx="79.3" cy="41.9" r=".3"/>
<circle cx="81" cy="52.5" r=".3"/>
<circle cx="81" cy="41.9" r=".3"/>
<circle cx="82.7" cy="52.5" r=".3"/>
<circle cx="82.7" cy="41.9" r=".3"/>
<circle cx="84.3" cy="52.5" r=".3"/>
<circle cx="84.3" cy="41.9" r=".3"/>
<circle cx="152.3" cy="45.5" r=".45"/>
<circle cx="155.7" cy="48.9" r=".45"/>
<circle cx="220.6" cy="40.3" r="2.25"/>
<circle cx="233.1" cy="40.3" r="2.25"/>
<circle cx="53.3" cy="130.3" r=".28"/>
<circle cx="64" cy="130.3" r=".28"/>
<circle cx="200.2" cy="130.3" r=".28"/>
<circle cx="210.8" cy="130.3" r=".28"/>
<circle cx="53.3" cy="208.3" r=".28"/>
<circle cx="64" cy="208.3" r=".28"/>
<circle cx="200.2" cy="208.3" r=".28"/>
<circle cx="210.8" cy="208.3" r=".28"/>
</g>
<path d="M210.7 30.3l-1.2 2.2-.9 2.3-.5 2.5-.3 2.5 .1 2.5 .5 2.5 .7 2.4 1.1 2.3 1.4 2.2 1.6 1.8 1.9 1.7 2.1 1.5 2.2 1.1 2.4 .8 2.4 .5 2.5 .2 2.6-.2 2.5-.5 2.3-.8 2.4-1.1 2-1.4 1.9-1.7 1.7-1.9 1.3-2.1 1.1-2.3 .8-2.4 .4-2.4 .1-2.6-.2-2.5-.5-2.5-.9-2.4-1.2-2.2" fill="none" stroke="#000" stroke-width=".2"/>
<g font-size="8.5">
<text x="71.3" y="34.9">A</text>
<text x="225.6" y="67.9">A</text>
</g>
<text font-size="6.3" x="360.3" y="278.5">AA-019402350</text>
<text font-size="5.6" x="361.3" y="239.1">PN-EN22768-mL</text>
<text font-size="4.9" x="302.4" y="232.4">RACKSYSTEM</text>
<g font-size="4.7" fill="#00f">
<text x="224.3" y="19.3">25</text>
<text x="169.7" y="174.4" transform="rotate(-90 169.7 174.4)">2200</text>
<text x="67.9" y="251.6">130-330</text>
<text x="107.5" y="251.6">900-1100</text>
<text x="150.1" y="251.6">200</text>
<text x="201.6" y="251.6">200</text>
<text x="107.8" y="257.6">1430</text>
</g>
<g font-size="4.7">
<text x="268.3" y="90">EBGI10000000</text>
<text x="379.6" y="247.8">EDGI12</text>
<text x="305.7" y="268.1">EKSPOZYTOR DRZWI</text>
<text x="42.4" y="273">UWAGI:</text>
<text x="306.7" y="272.6">TYP I H-2200 L-1430</text>
<text x="42.4" y="277.5">- KOMPLET NIE ZAWIERA EBGI10000000 (ŁĄCZNIK MODUŁÓW)</text>
</g>
<text font-size="3.9" x="362.3" y="253.8">A3</text>
<text font-size="3.2" x="354.9" y="267.2">SYMBOL</text>
<g font-size="2.4">
<text x="302.4" y="235.6">SPÓŁKA Z OGRANICZONĄ</text>
<text x="302.4" y="238.4">ODPOWIEDZIALNOŚCIĄ SP.K.</text>
<text x="300.7" y="244.7">Projekt jest własnością firmy</text>
<text x="300.7" y="247.5">RACKSYSTEM SPÓŁKA Z OGRANICZONĄ</text>
<text x="300.7" y="250.3">ODPOWIEDZIALNOŚCIĄ SP.K.</text>
<text x="300.7" y="253.1">I w żadnej części nie może być:</text>
<text x="300.7" y="256">kopiowany, udostępniany</text>
<text x="300.7" y="258.8">ani wykorzystywany jako</text>
<text x="300.7" y="261.6">dokumentacja przez firmy trzecie.</text>
</g>
<g font-size="2">
<text x="383.1" y="227.9">WYMIARY NIETOLEROWANE</text>
<text x="341" y="231.6">OSTRE</text>
<text x="359.5" y="228.9">NIE SKALUJ RYSUNKU</text>
<text x="383.1" y="230.4">WYKONAĆ WEDŁUG:</text>
<text x="341" y="234.1">KRAWĘDZIE</text>
<text x="341" y="236.6">STĘPIĆ</text>
<text x="339.9" y="245.4">WERSJA</text>
<text x="346.6" y="249.5">1</text>
<text x="340.6" y="257.7">2017-05-10</text>
<text x="340.7" y="253.8">DATA</text>
<text x="358.7" y="257.7">SKALA</text>
<text x="367" y="257.7">1:20</text>
<text x="373.9" y="253.8">WYKONAŁ:</text>
<text x="374.1" y="257.7">MASA ORIENTACYJNA:</text>
<text x="387.2" y="253.8">R.SUM</text>
<text x="398.1" y="257.7">55.69</text>
<text x="339.7" y="262.3">NR RYSUNKU</text>
<text x="358.7" y="261.7">ARKUSZ 4</text>
<text x="374.1" y="261.7">ELEMENT:</text>
<text x="301" y="266.4">TYTUŁ:</text>
</g>
<text font-size="1.3" x="359" y="244">SYMBOL 2</text>
</svg>
